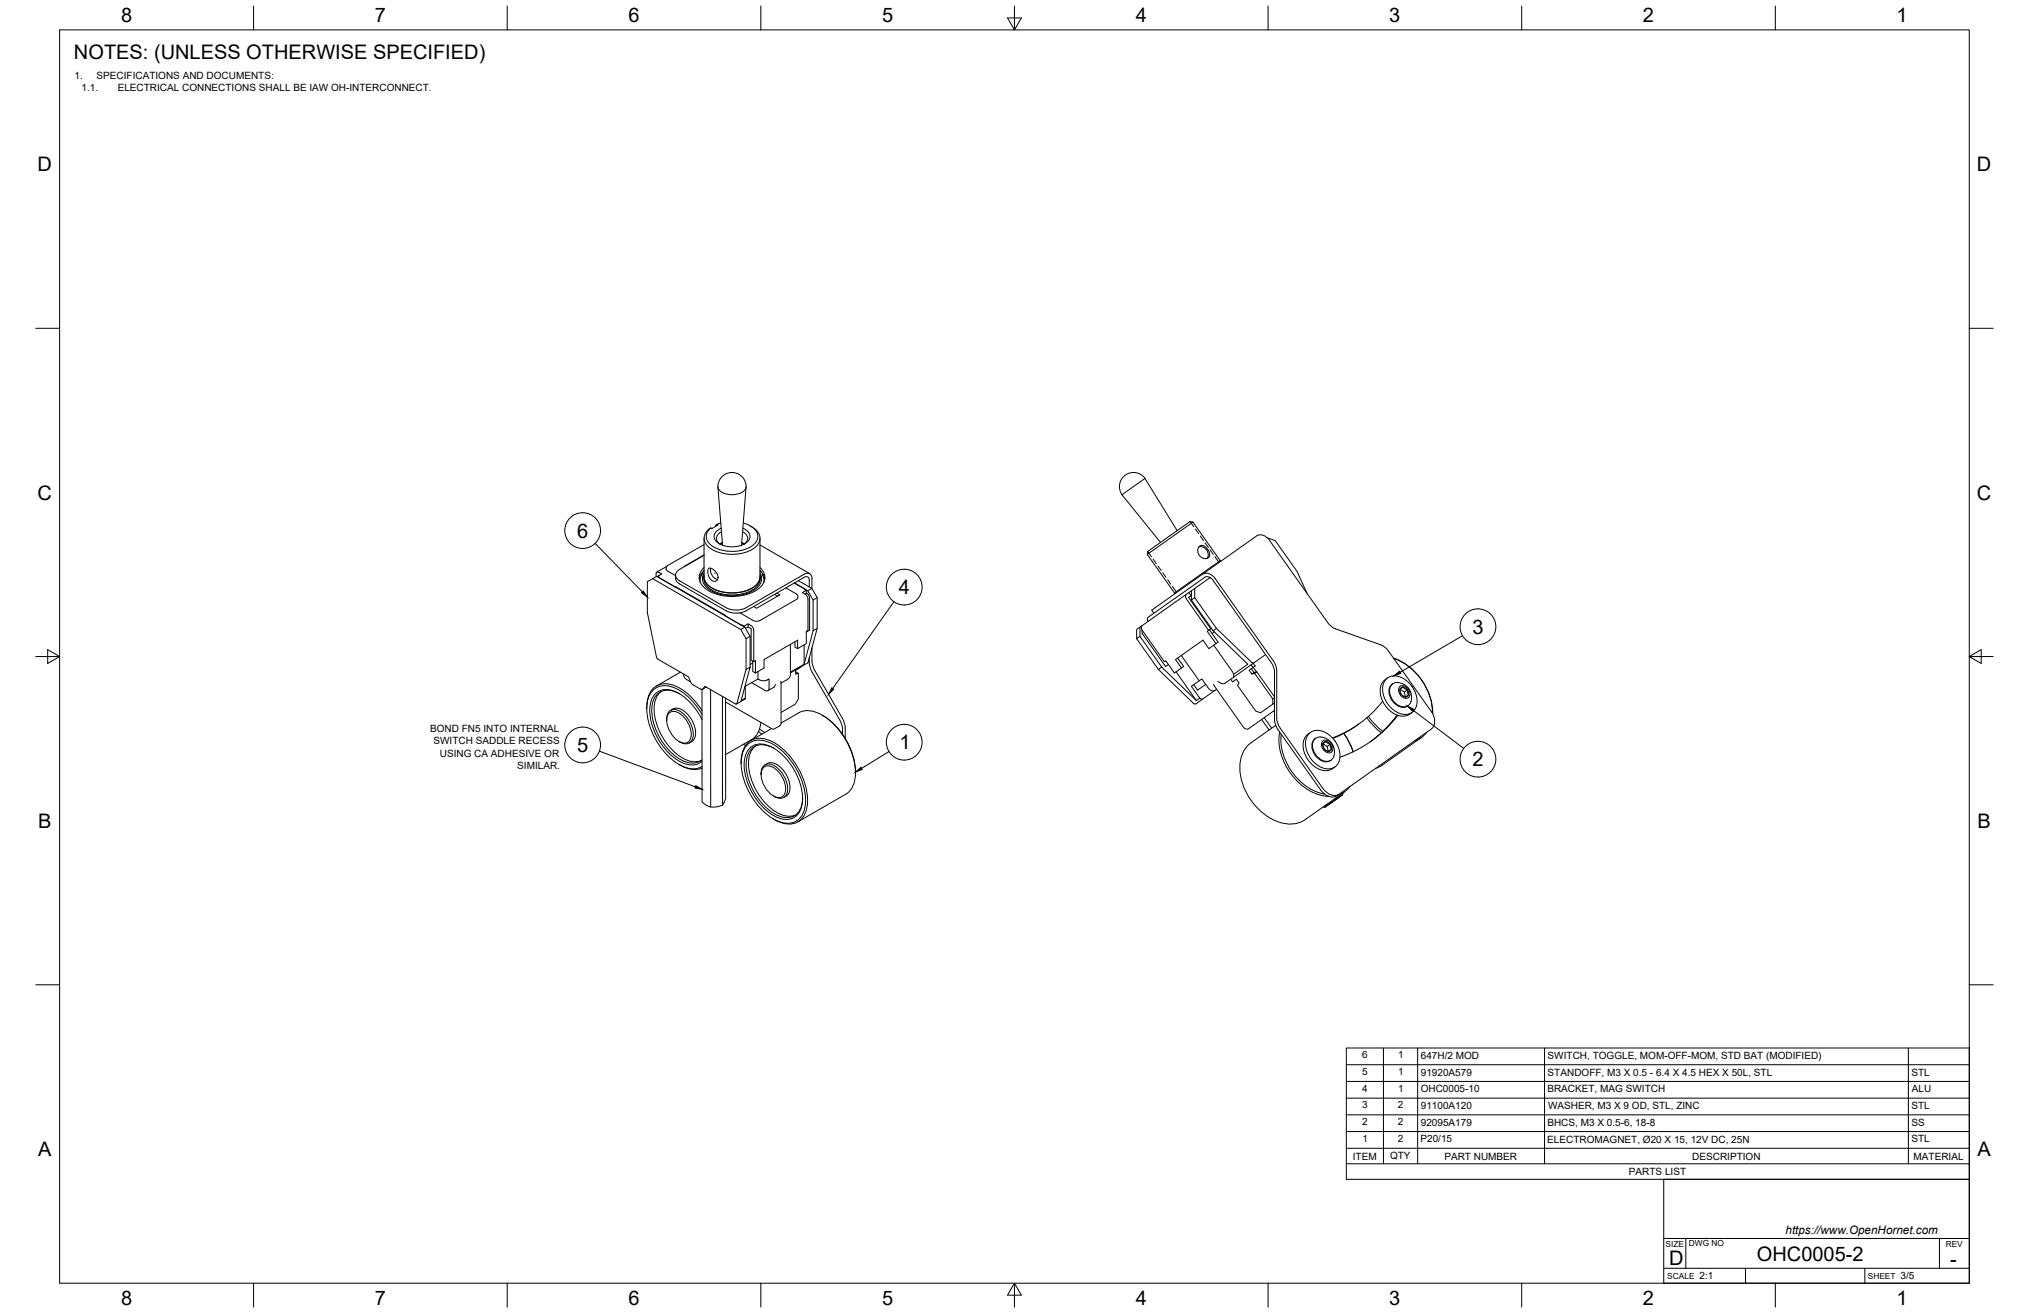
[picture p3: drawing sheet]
<svg xmlns="http://www.w3.org/2000/svg" width="864mm" height="559mm" viewBox="0 0 864 559" stroke-linecap="round" stroke-linejoin="round" font-family="sans-serif">
<!-- layer: Visible -->
<g fill="none" stroke="#000" stroke-width=".43">
<path d="M305.6 207.3l1.9 24.8M307.3 202.8a5.8 5.8 0 0 1 7-1 5.8 5.8 0 0 1 2.9 6.5 8.1 8.1 0 0 1-11.3 0 4.9 4.9 0 0 1 1.4-5.5zM317.5 207.3l-1.9 24.8M477.5 210.6l16.4 20.2M487.3 203.6l13.7 22.2M487.4 203.6l-9.8 7M487.4 203.6a6 6 0 0 0-8.4-1.4 6 6 0 0 0-1.4 8.4M299.7 236.3l-10.4 6a2.58 2.58 0 0 0-1.8 2.5 2.58 2.58 0 0 0 1.8 2.4l19.8 11.4a9.4 9.4 0 0 0 8.5 0M299.7 229.1v16.4a7.3 7.3 0 0 0 6.3 6 17.2 17.2 0 0 0 16.1-2.8 4.8 4.8 0 0 0 1.4-3.2v-16.4M299.7 236.2l-8.4 4.9M299.7 231.8l-15.6 8.9a1.39 1.39 0 0 0 0 2.3l3.4 2M305.2 223.1l.5 .3-2.7 1.5-.4-.2a4.9 4.9 0 0 0-2.9 4.7 4.9 4.9 0 0 0 3.3 4.4 18 18 0 0 0 18.4-.9 4.7 4.7 0 0 0-.4-8l-1.7-1.1"/>
<path d="M305.2 223.1l-.6 .4v.5M306.8 222.6l-1.5 .5M307 224.8a3.6 3.6 0 0 0-2.7 4.9 10.5 10.5 0 0 0 12.9 1.6 3.3 3.3 0 0 0 2-3.1 3.3 3.3 0 0 0-2.2-3l-.8-.4M307.1 226.3a2.87 2.87 0 0 0-2.1 2.5 2.87 2.87 0 0 0 1.5 2.9M307.4 230.9l-1 .6M307.5 231l-1 .4M315.7 231l1 .4M315.7 230.9l1.1 .6M316.1 226.3a2.87 2.87 0 0 1 2.1 2.5 2.87 2.87 0 0 1-1.6 2.9M316.4 222.6a7.5 7.5 0 0 1 6.2 5.5 6.9 6.9 0 0 1-5.9 5.9 15.7 15.7 0 0 1-14.9-2.7 4.2 4.2 0 0 1 .8-6.6M323.5 231.9l21.1 12.2M507.7 222.2l-1.2-.2-18 12.7-.2 1.2 11.6 16.4"/>
<path d="M507.7 222.2l-19.4 13.7M507.7 222.2l11.6 16.4M510.3 232.8a3.3 3.3 0 0 1 3.3 1.3 3.3 3.3 0 0 1 .1 3.6M510.5 232.5l1.5-.3 1.8 1.4 1.1 2.3-.5 1.4-.6 .4h-1.3l-2-1.2-.7-2 .2-1.2zM519.6 238.8l-.2-.2-18 12.7-1.6 1.1 .2 .3M539.4 228.9l3.4 1.2 9.3 13.1 4.3 9.4M277.8 246.3l1.7-1 37.5 21.6 2.3 3.9v13.1M279.3 245.4v-1.6l.4-.4 .7 .2 1.2 .7-1.6 1 .8 .5-.2 .1 28.3 16.1-.2 .1 7 4 1 .4 1.7-1 1.7 1 .7 1.7v13.4l-1.1-.7v-13.3l-1.3-.8-1.1 .7M280 245.3v.2M280.5 244.9l-.1 .1M283.9 241l-4.3 2.5M287.5 244.8l.2 2.2 1.1 1.2 20.3 11.8a9.5 9.5 0 0 0 8.5 0"/>
<path d="M287.7 249.8v.2M298.4 244.4l.7-.5-1 2.2-.1 1.7M299.6 245.5a6.5 6.5 0 0 0 5.1 6.5 17.5 17.5 0 0 0 17.5-2.5 4.9 4.9 0 0 0 1.4-4M299.7 244.6a5.9 5.9 0 0 0 4.3 6.2 18 18 0 0 0 17.8-1.7l1.5-2.1 .2-2.4M299.7 243.9a5.5 5.5 0 0 0 3.3 7.7 19 19 0 0 0 19.1-1.3 4.8 4.8 0 0 0 1.4-6.4M299.7 241.5a5.5 5.5 0 0 0 .5 9 20.9 20.9 0 0 0 22.8 0 5.5 5.5 0 0 0 .5-9M299.7 242.8l-1.6 2-.5 1.6M299.7 243l-.6 .4M301.6 242l.7-.2 .8 .3 1.9 1.8 .6 1.9-.8 1.4-1.4 .1-1.4-1.3-.7-2.3zM302.5 241.8a4 4 0 0 0 2.9 4.8M304.2 243.9l.1 .1M323.5 243l.6 .4"/>
<path d="M323.5 242.8l1.5 2 .5 1.6M324.9 244.7l-.5-.3 .7 1.9v1.5M329.7 253l1.2 .7M330.7 252.4l1.2 .8-9.9 5.7-1.2-.8M334.5 250.2l4.5 2.6a1.4 1.4 0 0 1 0 2.3l-16 9.2h-1.9l-6.1-3.4M338.1 248.1l5.7 3.3 2.3 4v13M338.2 248.1l5 3.1-1.7 1 1.6 1 .8 1.7M339.8 247.1l5.7 3.3 2.3 4v13l-4 14.7M343.2 252.4l.9 .8 .5 1.3v13.7l-1.4 .8M343.2 251.2v1.3l-.6 .4M343.9 254.9v13.4l-.7 .4v5.2l-3.7 2.2M344.4 249.8l.1-2.9a1.32 1.32 0 0 0-.7-1.4 1.32 1.32 0 0 0-1.5 .2l-24.7 14.3"/>
<path d="M345.5 250.4l-1.7 1M345.6 246.3v4.2M345.6 246.3a2.02 2.02 0 0 0-1-2.2 2.02 2.02 0 0 0-2.3 .3l-24.7 14.2M347.8 254.4l-1.7 1M505 252.9l-.4 .7 .4 1.3M506 252.2l.9 1.3M507.1 251.4l-21.3 15.2M507.1 253.4l-1.2 .9 9.4 13.3-.9 .7-9.4-13.4M508.5 250.4l-1.4 1v4l9.2 13M508.5 254.4l-1.4 1M511.8 244.4l23.1-16.4a4.2 4.2 0 0 1 5.4 1.9l24.8 35M511.8 244.4l-21.6 15.2 1 1.4"/>
<path d="M511.9 244.4a4.1 4.1 0 0 1 5.3 1.9l24.8 35 1.1 2.3 .3 1.8M514.9 245.7l-.1 .3M515.1 245.8l-6.6 4.6v4l9.3 13 14.9 14.5 1 .2M315.9 266v.3M316.7 266.5v.2M317 266.9l-1.7 1M318.4 265.5v1.3M319.3 270.8l-1.8 1M336.4 274.2v12.8M338.4 273.1v2.3l1.1 .7v-3.6l-14.3 8.2v3.6l-3.7 2.1M342.3 274.5v8.2M344.4 280a9.7 9.7 0 0 0 1.3 6.1l12 20.8 .8 2.4 .1 3.2"/>
<path d="M345.6 275.7v6.1l1.3 3.6M347.8 267.4l-1.7 1-3.8 14.3-5.9 3.4M485.2 266.9l-1.4 1v3.9l9.2 13.1M485.2 270.8l-1.4 1M485.8 266.5l-.6 .4v3.9l9.3 13.1M486.1 266.3l-.3 .6 .3 1.3M486.1 268.2l9.5 13.4 .6-.4 3.7 5.2 3-2.1M486.2 268.3l-.2 .6 .4 1.1 9.7 13.7 1.2-.9M488.7 264.4a1.12 1.12 0 0 1 .2-1.9l23.9-16.8 1.5-.2 1.6 .9 25.1 35.5 1 1.8 .5 2.4v20.2l.5 2.4 .9 1.8M502.8 279l7.6 10.8M514.8 268.1l3.7 5.2-1 .6-3.7-5.2 .6-.4M516.6 274.6l7.9 11.1 .5 1.3"/>
<path d="M516.9 269l-1 .7M517.5 273.9l-3 2.2-2.5-3.6-11.7 8.2 2.6 3.6 .9-.7-2.6-3.5M517.8 267.4l-1.5 1 14.8 14.3-6.1 4.3M538.7 278.6l-17.3 12.2-1.4 .1-1.6-.9M565.1 264.9l1.3 1.5 1.6 1 20.2 7.2 1.5 1.1 1.4 1.5M591 277.2l18.2 25.7a5.5 5.5 0 0 1 0 7.3M281.4 294.3a11.1 11.1 0 0 0-2.5 11.5 25.4 25.4 0 0 0 14.1 17.9l1.2 .3a6.9 6.9 0 0 0 4.2-.3M289.2 295.3a7.3 7.3 0 0 0-10.2 1 15.5 15.5 0 0 0 .2 14.3 23.6 23.6 0 0 0 13.5 13.9 6.6 6.6 0 0 0 6.1-1.1M289.6 286.1l-10.2 5.9M290.9 286.8l.8 2 2.2 1.4M298.8 293.4v47.9l1.9 1.4 1.8 .8 2.7-.1 2.3-.7 1.4-2.9-.1-42.6M299.3 293.1l.7-1 13 7.5"/>
<path d="M300.6 292.4l-1.6 .9M302.5 293.5v50M307.5 296.4v46.3M317.2 297.1l-1.8 1.1 3.9-14.3-1.8 1-3.8 14.4-.7 .3M317.5 284.9v-13.1l-2.2-3.9-37.5-21.6-2.3 1.3v13.1l4 19.2 .6 .7 13 7.5 .9 2.2 1 1.2 3.4 1.9 .9-.3M319.9 290.5l5.7 3.3M320.4 281.3v4.5l1.1 .6v-5.2l-.7 .4M320.4 282.2l-1.1 .6M322.6 285.8v3.2M325.7 293.8l.8 .3 .8-.8v-4.4a4 4 0 0 1-4.7 .1l-5.4 3.1-.1 5.4-3.6 2.1M329.3 292.6l-2.4 1.4M330.1 291.3l-.8 1.2"/>
<path d="M332.3 290l.1 18-.4 .8-2.4 1.4-1.1-.1-19.7-11.3M336.4 287l-.8 1.8-3.2 1.9M338.6 285.9l1.2 .7M340.6 284l-2 1.2v1.7l1.2-.3v10.9l-1.3 2.2-6.1 3.5M343.7 282.2l-7.3 4.2M346.8 285.4l12 20.8 .9 3.6M500.6 285.9l8.6 12.3M513.2 291.3l-3.5 2.4-1.6-2.3M514.3 292.9l-2.7-4-4.5 3.2 3.6 5 .7 .5 .5-.1M514.3 292.9l1.4 1.1 1.4-.2M516.5 291.3l12.7 18.1 1.1 .8h1.1l11.1-7.9M517.8 293.3l-9.3 6.3-15.5-14.7 1.5-1 14.7 14.3 1.5-1.1"/>
<path d="M525 287l.1 .3M525.1 287.3l-.1 .9M532.5 283l.8 1.1-1.6 1.1 1.1 1.7 1-.7M532.6 284.6l1.2 1.6M532.8 286.9l1.2-.3 7.7 10.9v2.2l-5.2 3.7-2-.8-7.8-10.9 .7-1-1.1-1.6-1.7 1.1-.8-1.1M533.4 282.3l.8 1.1-.9 .7M533.4 284l1.4 1.9M533.8 286.2l1.1-.3 7.6 10.7M534.9 285.9l-.9 .7M542.5 297l-.8 .5M542.5 299.2l-.8 .5M543.4 285.4v20.8l.5 1.8 .9 1.8"/>
<path d="M588.5 298.5a48.1 48.1 0 0 1-21.4 15.6M589.9 289.1a6.7 6.7 0 0 1 9.4 1.1 10.1 10.1 0 0 1 3 11.6 6 6 0 0 1-9 .5 10.3 10.3 0 0 1-4-12.4zM590.6 288.5a6.9 6.9 0 0 0-2.3 9.5 10.1 10.1 0 0 0 10 6.7l1.7-.7M592.2 291.5a5 5 0 0 1 7 1.1 5.7 5.7 0 0 1 .1 7.7 5.5 5.5 0 0 1-7.2-3.4l-.5-1.6-.2-1.7zM592.8 291a4.9 4.9 0 0 0-.3 7.2 4.9 4.9 0 0 0 6.9 2.1M593.1 280.1a26.1 26.1 0 0 1 16.7 23.7M593.3 280.3a25.2 25.2 0 0 1 16.4 23.2M595.6 292.4a2.82 2.82 0 0 1 4.4 2.1 2.02 2.02 0 0 1-.9 2.7 2.02 2.02 0 0 1-2.7-.9l-1-1.8-.1-1.1zM595.9 293.3l1.8 1.2 .5 2.1-1.3-.6-.8-1-.2-1.7 .6-.4a.74 .74 0 0 1 .8-.4 .74 .74 0 0 1 .6 .6l.1 .1a.98 .98 0 0 1 1 .4 .98 .98 0 0 1 .1 1l.4 1.1M595.9 293.3a1.72 1.72 0 0 1 1.6-.9 1.72 1.72 0 0 1 1.6 1.2M595.9 293.3a2.87 2.87 0 0 0 2.3 3.3M599 293.6l-1.3 .9"/>
<path d="M599.1 293.6l.5 1.2-.1 .9M599.5 295.7l-1.3 .9M599.5 295.7l-.3 .6-1 .3M275.3 301.6a10 10 0 0 1 5.1-10.1 13.9 13.9 0 0 1 13.4 4.7l3.1 3.5 1.9 2.7M283.8 306.5a3.6 3.6 0 0 1 1.4-4 3.6 3.6 0 0 1 4.2 .2 11.8 11.8 0 0 1 5.4 11.7 3.5 3.5 0 0 1-5.8 1.2M284.8 303.5a4.2 4.2 0 0 1 5.7 1.1 9.8 9.8 0 0 1 3.1 10.4 3.5 3.5 0 0 1-5.4 0 10.8 10.8 0 0 1-4.2-10.3zM285.4 302.3a4.5 4.5 0 0 1 6.2 .7 11.3 11.3 0 0 1 4.1 11 3.7 3.7 0 0 1-2.3 2.2M298.8 304.1a22.7 22.7 0 0 0-15-12.3 7.4 7.4 0 0 0-8.3 7 29.2 29.2 0 0 0 13.2 26.4 10 10 0 0 0 10.1 1M298.8 306.3a22.4 22.4 0 0 0-13.9-12.7 7 7 0 0 0-8.3 7.4 26.5 26.5 0 0 0 14.2 23.8 7.4 7.4 0 0 0 8-.8M316.4 316.8l.9 .5M318.1 316.9a8.2 8.2 0 0 1 9.6-.8 29.4 29.4 0 0 1 15.1 26.2 7.9 7.9 0 0 1-12.1 7 29.4 29.4 0 0 1-15.2-26.2 10.1 10.1 0 0 1 2.6-6.2zM319.1 318.4a7.9 7.9 0 0 1 10.1-.1 27 27 0 0 1 12.4 23.1 7.2 7.2 0 0 1-11.1 6.4 26.7 26.7 0 0 1-13.7-23.8 9.2 9.2 0 0 1 2.3-5.6z"/>
<path d="M319.8 314.8l-11 6.3M321.6 317.5a11.1 11.1 0 0 0-2.6 11.5 25.4 25.4 0 0 0 14.2 17.9l1.2 .3a6.9 6.9 0 0 0 4.2-.3M322.8 311.4l1.5 1M323.3 310.3l2.2 1.5M323.9 307.4a9.2 9.2 0 0 1-4.1 7.4M328.4 310.1l-8.8 5M329.4 318.5a7.5 7.5 0 0 0-10 .7 15.2 15.2 0 0 0-.4 13.8 24.6 24.6 0 0 0 13.3 14.5 6.7 6.7 0 0 0 9.2-6.3l.1-1.6M332.4 307.7l7.6-4.3a10.6 10.6 0 0 1 11.3 1.8 31 31 0 0 1 12.8 25.2l-.2 1.4a8.6 8.6 0 0 1-3.9 6.2l-20.4 11.8M350 304.4a30 30 0 0 1 14.1 24.5M359.7 309.8v4.5M537 306.2l3.2 4.5M538.1 305.5l3.2 4.4"/>
<path d="M542.2 302.6l.3 .3M542.9 308.7l-10.4 7.4a14.6 14.6 0 0 0-4 16.3 25.1 25.1 0 0 0 19.2 18.2 11.3 11.3 0 0 0 7.9-1.8l16.6-11.8M543.9 310.5l18.2 25.7a5.1 5.1 0 0 0 7.9 1.8M544.7 311.5a25.5 25.5 0 0 0 14.9 26.1l3.6 1.1 2.4 .3M544.9 309.8l18.2 25.7a5.5 5.5 0 0 0 6.9 2.5M545.3 312.5a24.6 24.6 0 0 0 18.5 25.5M557.1 312.3a6.7 6.7 0 0 1 9.4 1.1 10.1 10.1 0 0 1 3 11.6 6 6 0 0 1-9 .5 10.3 10.3 0 0 1-4-12.4zM557.8 311.7a6.9 6.9 0 0 0-2.3 9.5 10.1 10.1 0 0 0 9.9 6.7l2.8-1.5M559.4 314.7a5 5 0 0 1 7 1.1 5.7 5.7 0 0 1 .1 7.7 5.5 5.5 0 0 1-7.2-3.4l-.5-1.6-.2-1.7zM559.7 314.4a5.4 5.4 0 0 0 .7 7.8 4.7 4.7 0 0 0 6.2 1.3M560 314.2l-.3 .2M562.8 315.6a2.82 2.82 0 0 1 4.4 2.1 2.02 2.02 0 0 1-.9 2.7 2.02 2.02 0 0 1-2.7-.9l-1-1.8-.1-1.1z"/>
<path d="M563.1 316.5l1.8 1.2 .5 2.1-1.3-.6-.8-1-.2-1.7 .5-.4a.71 .71 0 0 1 .8-.5 .71 .71 0 0 1 .6 .7l.4 .1a1.01 1.01 0 0 1 .9 1.5l.4 1M563.1 316.5a2.51 2.51 0 0 0 3.3 3l.3-.6M563.1 316.5a1.72 1.72 0 0 1 1.6-.9 1.72 1.72 0 0 1 1.5 1.2l.6 1.2-.1 .9M566.2 316.8l-1.3 .9M566.7 318.9l-1.3 .9M575.9 319.9l-1.8-4.4-2.2-3.4 2.6 4.3 1.4 3.6M578.3 308.1l-5.3 3.5-5.7 2.7M581.8 305.5l2.5 3.1 3.6 3.2M582.4 304.9l2.5 3.1 3.6 3.2M594.6 304.4l-5.8 6.6-5.7 4.8M595 304.5a52.7 52.7 0 0 1-24.7 17.8M601 303.2l-1.1 .8"/>
<path d="M605 313.8l-16.6 11.8-2.9 1.4M607.3 311.6a10.1 10.1 0 0 1-5.1 3.7M609.2 310.2l-39.2 27.8M289 325.4a11.1 11.1 0 0 0 9.8 1.5M315.4 324.8a9.7 9.7 0 0 1 5.2-10.2 13.5 13.5 0 0 1 13 4.5 31.1 31.1 0 0 1 10.1 23.2 8 8 0 0 1-8.6 8.4l-2.6-.6-2.9-1.3M323.9 329.7a3.5 3.5 0 0 1 1.5-4 3.5 3.5 0 0 1 4.2 .2 11.8 11.8 0 0 1 5.4 11.7 3.3 3.3 0 0 1-5.4 1.4M325 326.7a4.2 4.2 0 0 1 5.7 1.1 9.8 9.8 0 0 1 3.1 10.3 3.5 3.5 0 0 1-5.4 .1 10.8 10.8 0 0 1-4.2-10.3zM325.6 325.5a4.9 4.9 0 0 1 6.9 1.4 10.3 10.3 0 0 1 3.1 11l-1 .9M329.2 338.8l.4 .2M334.6 338.8l-1 .6M568.5 339.7v.1M571.4 338.3l.1-.6-1 1.2-2 .9-1.8 1.7"/>
<path d="M571.5 337.5v.2M574.5 334.8a10.1 10.1 0 0 1-5.2 3.6M329.2 348.5l.4 .3M564 343.5h-.2M564 343.5l7.4-5.2zM564.4 342.6l.1 .1M565.3 342.5l4.8-3.3zM566.7 341.5l-1.2 .7a1 1 0 0 0-1.2 1l-.5 .3-.5-.2"/>
</g>
<!-- layer: Hidden -->
<path d="M488.5 234.7l1.6 2.3M490.8 238l1.3 1.9M506.5 222l1.6 2.2M508.8 225.2l1.4 1.9M510.9 228.1l1.4 2M512.9 231l1.4 2M515 234l1.4 1.9M517.1 236.9l1.5 2.2M492.8 240.9l1.4 1.9M494.9 243.8l1.4 1.9M497 246.7l1.3 1.9M499 249.6l1.6 2.3" fill="none" stroke="#000" stroke-width=".43"/>
<!-- layer: Border -->
<g fill="none" stroke="#000" stroke-width=".43">
<path d="M25.4 12.7h812.8v533.4h-812.8zM107.9 2.6v10.1M215.9 2.6v10.1M323.8 2.6v10.1M428.8 7.6h5.9l-2.9 5.1zM431.8 2.6v10.1M539.7 2.6v10.1M647.7 2.6v10.1M755.6 2.6v10.1M15.2 139.7h10.2M838.2 139.7h10.1M15.2 279.4h10.2"/>
<path d="M20.3 276.5l5.1 2.9-5.1 3zM838.2 279.4l5.1-2.9v5.9zM838.2 279.4h10.1M15.2 419.1h10.2M838.2 419.1h10.1M107.9 546.1v10.2M215.9 546.1v10.2M323.8 546.1v10.2M431.8 546.1l2.9 5.1h-5.9zM431.8 546.1v10.2M539.7 546.1v10.2M647.7 546.1v10.2"/>
<path d="M755.6 546.1v10.2"/>
</g>
<!-- layer: BOM -->
<g fill="none" stroke="#000" stroke-width=".43">
<path d="M253.3 231.3l20.1 20.6M380.5 256.1l-26.1 36.9M622.5 270.6l-26.6 15.5M255.1 319.7l40.9 15.2M378.4 319.9l-11.7 7.1M601.5 302.3l21.5 16.2M573 446h265.2v55.9h-265.2zM573 453.1h265.2M588.8 446v49.3M603.4 446v49.3M657.4 446v49.3M812.2 446v49.3"/>
<path d="M573 474.5h265.2M573 467.4h265.2M573 460.2h265.2M573 495.3h265.2M573 488.7h265.2M573 481.6h265.2"/>
<circle cx="248" cy="225.8" r="7.6"/>
<circle cx="384.9" cy="249.9" r="7.6"/>
<circle cx="629.1" cy="266.7" r="7.6"/>
<circle cx="248" cy="317" r="7.6"/>
<circle cx="384.9" cy="315.9" r="7.6"/>
<circle cx="629.1" cy="323.1" r="7.6"/>
</g>
<path d="M273 252.3l.8-.7 1.7 2.5zM354 292.7l.8 .6-2.1 2.2zM593.3 287.6l2.4-1.9 .5 .8zM599.1 300.5l2.8 1.4-.7 .8zM296.1 334.4l2.7 1.5-3-.6zM364.1 328.6l2.3-2 .6 .8z" fill="#000" stroke="#000" stroke-width=".43"/>
<!-- layer: Titleblock -->
<path d="M708.1 501.9h130.1v44.2h-130.1zM708.1 539.8h130.1M708.1 527.1h130.1M717.5 527.1v12.7M742.9 539.8v6.3M793.7 539.8v6.3M825.5 527.1v12.7" fill="none" stroke="#000" stroke-width=".43"/>
<g font-size="8.5">
<text x="51.6" y="9.4">8</text>
<text x="159.5" y="9.4">7</text>
<text x="267.5" y="9.4">6</text>
<text x="375.4" y="9.3">5</text>
<text x="483.4" y="9.4">4</text>
<text x="591.3" y="9.4">3</text>
<text x="699.3" y="9.4">2</text>
<text x="807.2" y="9.4">1</text>
<text x="31.5" y="25">NOTES: (UNLESS OTHERWISE SPECIFIED)</text>
<text x="16" y="72.9">D</text>
<text x="841.4" y="72.9">D</text>
<text x="16" y="212.6">C</text>
<text x="841.4" y="212.6">C</text>
<text x="245.7" y="228.8">6</text>
<text x="382.6" y="252.9">4</text>
<text x="626.7" y="269.7">3</text>
<text x="245.6" y="320">5</text>
<text x="382.8" y="318.9">1</text>
<text x="626.8" y="326.2">2</text>
<text x="16.2" y="352.3">B</text>
<text x="841.7" y="352.3">B</text>
<text x="16.2" y="492">A</text>
<text x="841.7" y="492">A</text>
<text x="710.4" y="538.4">D</text>
<text x="747.8" y="536.7">OHC0005-2</text>
<text x="830.1" y="538.8">-</text>
<text x="51.6" y="555.5">8</text>
<text x="159.5" y="555.5">7</text>
<text x="267.5" y="555.5">6</text>
<text x="375.4" y="555.4">5</text>
<text x="483.4" y="555.5">4</text>
<text x="591.3" y="555.5">3</text>
<text x="699.3" y="555.5">2</text>
<text x="807.2" y="555.5">1</text>
</g>
<text font-size="5" x="760" y="525.2">https://www.OpenHornet.com</text>
<g font-size="4.3">
<text x="31.7" y="33.7">1.</text>
<text x="41.1" y="33.7">SPECIFICATIONS AND DOCUMENTS:</text>
<text x="34.7" y="38.9">1.1.</text>
<text x="50.1" y="38.9">ELECTRICAL CONNECTIONS SHALL BE IAW OH-INTERCONNECT.</text>
<text x="183" y="311.7">BOND FN5 INTO INTERNAL</text>
<text x="184.5" y="316.8">SWITCH SADDLE RECESS</text>
<text x="187.2" y="322">USING CA ADHESIVE OR</text>
<text x="220.2" y="327.1">SIMILAR.</text>
<text x="579.8" y="450.4">6</text>
<text x="595.1" y="450.4">1</text>
<text x="604.8" y="450.7">647H/2 MOD</text>
<text x="658.7" y="450.7">SWITCH, TOGGLE, MOM-OFF-MOM, STD BAT (MODIFIED)</text>
<text x="579.8" y="457.5">5</text>
<text x="595.1" y="457.5">1</text>
<text x="604.7" y="457.7">91920A579</text>
<text x="658.7" y="457.8">STANDOFF, M3 X 0.5 - 6.4 X 4.5 HEX X 50L, STL</text>
<text x="813.6" y="457.8">STL</text>
<text x="579.8" y="464.6">4</text>
<text x="595.1" y="464.6">1</text>
<text x="604.7" y="464.9">OHC0005-10</text>
<text x="658.6" y="464.9">BRACKET, MAG SWITCH</text>
<text x="813.8" y="464.8">ALU</text>
<text x="579.8" y="471.7">3</text>
<text x="595" y="471.7">2</text>
<text x="604.7" y="472">91100A120</text>
<text x="658.9" y="472">WASHER, M3 X 9 OD, STL, ZINC</text>
<text x="813.6" y="472">STL</text>
<text x="579.8" y="478.8">2</text>
<text x="595" y="478.8">2</text>
<text x="604.7" y="479.1">92095A179</text>
<text x="658.6" y="479.1">BHCS, M3 X 0.5-6, 18-8</text>
<text x="813.6" y="479.1">SS</text>
<text x="579.9" y="485.9">1</text>
<text x="595" y="485.9">2</text>
<text x="604.6" y="486.2">P20/15</text>
<text x="658.6" y="486.3">ELECTROMAGNET, Ø20 X 15, 12V DC, 25N</text>
<text x="813.6" y="486.2">STL</text>
<text x="575.8" y="493.5">ITEM</text>
<text x="591.7" y="493.4">QTY</text>
<text x="614.8" y="493.5">PART NUMBER</text>
<text x="720.3" y="493.5">DESCRIPTION</text>
<text x="814.5" y="493.5">MATERIAL</text>
<text x="693.3" y="500.1">PARTS LIST</text>
<text x="723.4" y="544.5">2:1</text>
<text x="809" y="544.5">3/5</text>
</g>
<g font-size="3.5">
<text x="708.9" y="530.9">SIZE</text>
<text x="718.9" y="530.5">DWG NO</text>
<text x="828.2" y="530.9">REV</text>
<text x="709.6" y="544.2">SCALE</text>
<text x="795" y="544.2">SHEET</text>
</g>
</svg>
